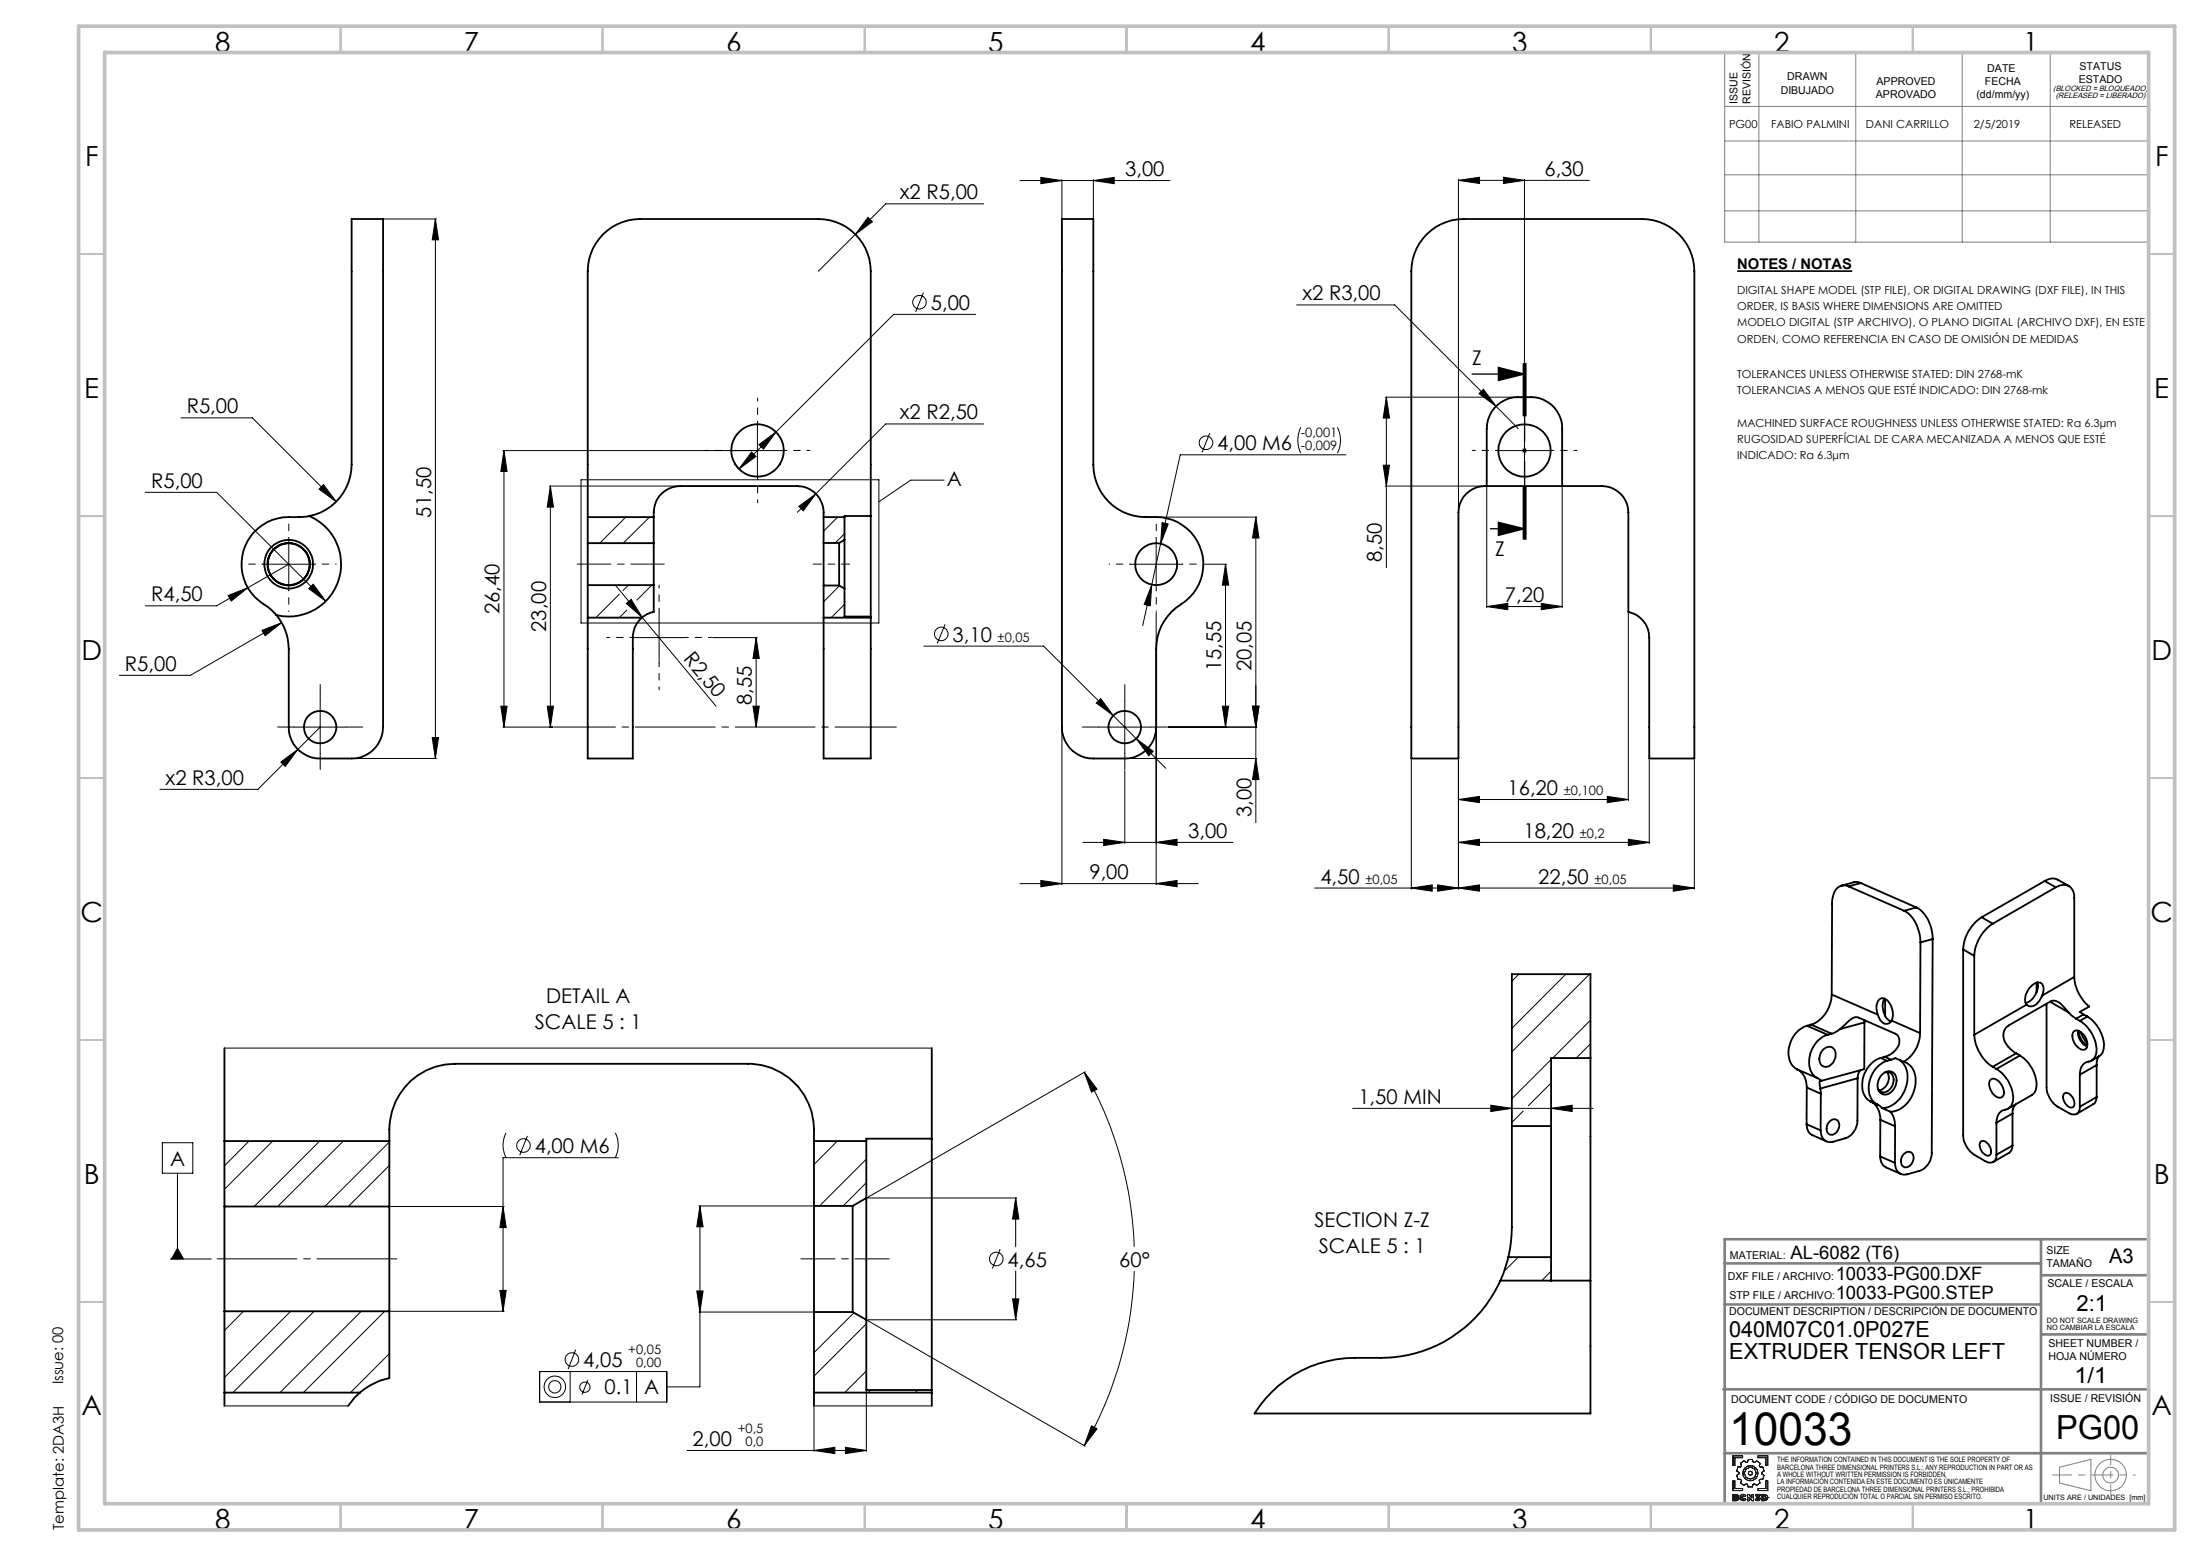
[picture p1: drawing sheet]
<svg xmlns="http://www.w3.org/2000/svg" width="420mm" height="297mm" viewBox="0 0 420 297" stroke-linecap="round" stroke-linejoin="round" font-family="sans-serif">
<path d="M331.5 51.8h21.9" fill="none" stroke="#000" stroke-width=".32"/>
<g fill="none" stroke="#000" stroke-width=".19">
<path d="M187.7 38.9h-18.7l-5.8 5.8M194.6 34.5h28.7M198.6 33.9l4 .6-4 .6zM202.6 34.3v7.3M208.6 34.5l4-.6v1.2zM208.6 34.3v7.3M278.3 34.4l4-.6v1.2zM278.3 34.2v63.4M278.3 34.4h25M286.9 33.8l4 .6-4 .6zM290.9 34.2v35M73.3 41.8h10"/>
<path d="M83.1 41.8l.6 4h-1.2zM83.1 41.8v103M163.2 44.7l-7.1 7.1M165.6 41.5l.9 .8-3.3 2.4zM176.2 55.8l-1.5 3.7M247.4 58.2h18.7l19.4 19.3M34.5 79.8h13.7l16 16M186.2 60h-15.7l-29.5 29.5M264.3 75.8h25.2M264.5 75.8v32.6M264.5 75.8l.6 4h-1.2zM282.2 75.1l.9-.8 2.4 3.2z"/>
<path d="M285.5 77.5l4.2 4.3M27.7 94h13.6l20.9 20.8M61.7 92.5l2.5 3.3-3.3-2.4zM96 86h53.5M96.2 86v52.8M96.2 86l.6 4h-1.2zM104.8 92.8h24.7M105 92.8v46M105 92.8l.6 4h-1.2zM110.9 91.6h56.8v27.3h-56.8zM119.4 98.7l-5 5M123.9 98.7l-5 5"/>
<path d="M140.4 88.9l.7 .8M143.4 86.3l.9 .8-3.3 2.4zM144.5 81v10M144.8 84.9l3.3-2.5-2.4 3.3zM152.4 96.7l3.3-2.4-2.4 3.2zM159.8 98.7l-2.6 2.7M180.1 91.6h-6.3l-6.1 4.2M187.7 80.9h-18.7l-16.8 16.9M218.8 98.7h21M221.8 99.8l1.1 .2-1.4 3.8zM230.9 82.7l-1.5 3.7M239.6 98.7l.6 4h-1.2z"/>
<path d="M239.6 98.7v58.3M248.2 81.6l-.1 .3a5.7 5.7 0 0 0 .1 4.6M255.2 81.6a5.4 5.4 0 0 1 0 4.9M256.9 86.8h-31.7l-3.7 17M263.9 88.8h1.2l-.6 4zM264.3 92.8h18.8M283.7 93v23M285.9 86h10M290.5 85.7l.8 .7M290.9 81v10M291.3 85.7l-.8 .7M298.1 93v23"/>
<path d="M43.5 113.7l3.8-1.5-3.2 2.5zM47.3 112.2l-6 3.4h-13.6M50.1 107.7h10M53.8 118.8l-17.5 10.1h-13.5M55.1 102.7v10M55.1 107.7l-7.8 4.5M58.9 112.4l.9-.9 2.4 3.3zM117.4 111.7l5.2 6.2M118.2 113.4l-4.5 4.5M119.5 115.2l.9-.8 2.2 3.5zM119.6 116.4l-1.4 1.5M119.9 111.7l-1 1"/>
<path d="M122.6 117.9l14 16.9M124.4 111.7l-2.9 2.8M125.8 116.7v10M160.2 111.8l-3 3.1M161.1 115.4l-2.5 2.5M161.1 101.9l-1.7 1.7M180.3 119.2l-1.4 3.6M215.6 107.7h10M219.8 111.6l-.3 4-1.2-.2zM219.8 111.6l-1.7 7.8M220.6 102.7v10M220.6 116.9v52"/>
<path d="M221.5 103.8l-1.7 7.8M229.8 107.7h4.3M233.9 107.7v31.1M233.9 107.7l.6 4h-1.2zM283.7 115.8l4-.6v1.2zM283.7 115.8h14.4M294.1 115.2l4 .6-4 .6zM310.7 117v35.8M50 120.3l3.8-1.5-3.2 2.6zM56.1 138.8h10M61.1 133.8v10M61.1 138.8l-11.9 11.9h-18.7"/>
<path d="M95.6 134.8h1.2l-.6 4zM96 138.8h9.5M104.4 134.8h1.2l-.6 4zM120.8 121.7h9.9M136 121.7h8.5M143.7 134.8h1.2l-.6 4zM144.3 121.7v17.1M144.3 121.7l.6 4h-1.2zM176.3 123.3h22.8l13.3 13.3M202.6 139v29.9M209.6 138.8h10M210 133.3l2.4 3.3-3.2-2.4z"/>
<path d="M212.4 136.6l4.4 4.4M214.6 133.8v10M222.9 138.8h16.9M233.3 134.8h1.2l-.6 4zM239 134.8h1.2l-.6 4zM53.6 145.4l3.2-2.4-2.4 3.3zM67.3 144.8h16M82.5 140.8h1.2l-.6 4zM214.6 147.1v13.9M214.8 144.8h25M216.8 141l3.3 2.4-.9 .8zM216.8 141l5.7 5.6"/>
<path d="M239.6 144.8l.6 4h-1.2zM269.3 145v24.7M278.3 152.6l4-.6v1.2zM278.3 145v24.7M278.3 152.6h32.4M306.7 152l4 .6-4 .6zM314.7 145v16M323.3 145v24.7M194.6 168.7h34M198.6 168.1l4 .6-4 .6zM206.6 160.8h28.7M210.6 160.2l4 .6-4 .6z"/>
<path d="M220.6 160.8l4-.6v1.2zM220.6 168.7l4-.6v1.2zM250.9 169.5h72.4M269.3 169.5l4-.6v1.2zM274.3 168.9l4 .6-4 .6zM278.3 160.8l4-.6v1.2zM278.3 169.5l4-.6v1.2zM278.3 160.8h36.4M310.7 160.2l4 .6-4 .6zM319.3 168.9l4 .6-4 .6zM289.8 185.9l-1.3 1.4M298.8 185.9l-10.3 10.4"/>
<path d="M303.3 185.9l-14.8 14.9M303.5 194.7l-7.2 7.3M303.5 199.2l-2.7 2.8M31 218.1h5.8v5.8h-5.8zM42.8 200.1h135M47.5 217.8l-4.7 4.7M52 217.8l-9.2 9.2M61 217.8l-12.5 12.5M65.5 217.8l-12.5 12.5M74.3 218l-12.3 12.3M96.6 216.2a5.2 5.2 0 0 0 0 4.8M100.6 216.8l-1.4 3.7"/>
<path d="M117.4 216.2a5.2 5.2 0 0 1 0 4.8M159.8 217.8l-4.5 4.5M206.9 204.6l2.4 3.3-1 .6zM206.9 204.6a71 71 0 0 1 9.5 33.4M207.1 204.6l-41.6 24M258.1 211.6h45.9M284.5 211l4 .6-4 .6zM290.7 212.1l-2.2 2.1M296 202.2l-7.5 7.5M296 206.7l-4.4 4.4M296 211.6l4-.6v1.2zM33.9 223.9v16.4"/>
<path d="M33.9 238.3l1.1 2h-2.3zM74.3 222.5l-7.8 7.8M74.5 230.3h21.7M96 230.3l.6 4h-1.2zM118 221h-22v29.3M133.4 230.2h21.7M133.6 230.2l.6 4h-1.2zM133.6 230.2v34.5h-6.4M165.3 221.3l-8.9 8.9M165.3 225.7l-4.4 4.5M165.5 228.7h28.5M190.9 238.4l-1.5 3.7"/>
<path d="M193.8 228.7l.6 4h-1.2zM193.8 228.7v9.3M289.7 240l-2.7 2.6M32.5 240.3h7.8M46.5 250.3l-3.7 3.7M55.5 250.3l-12.7 12.6M59.9 250.3l-15.4 15.5M68.9 250.3l-15.5 15.5M73.4 250.3l-15.5 15.5M74.3 258.4l-7.4 7.4M74.5 250.3h21.7M95.4 246.3h1.2l-.6 4z"/>
<path d="M109.9 257.6l-1.5 3.7M133 246.4h1.2l-.6 4zM133.4 250.4h21.7M162.9 250.6l-7.6 7.6M165.3 252.7l-10 10M165.5 252l41.6 24M165.5 251.9h28.5M193.2 247.9h1.2l-.6 4zM193.8 242.6v9.3M216.4 242.6a71.1 71.1 0 0 1-9.5 33.3M296 242.6l-1.8 1.8M42.8 268.4h23.6"/>
<path d="M74.3 262.9l-.2 .2M103 261.8h24.2v5.8h-24.2zM108.8 261.8v5.8M112.2 263.4l-1.1 2.8M121.5 261.8v5.8M131.1 276.9h34.2M155.3 268.4h22.5M155.3 276.9l4-.6v1.2zM155.3 268.6v8.4M161.3 276.3l4 .6-4 .6zM165.3 261.7l-4.1 4.1M165.3 265.5v11.5"/>
<path d="M166.2 265.3l-.5 .5M175.2 265.3l-.5 .5M208.3 272.2l1 .5-2.4 3.2z"/>
<circle cx="175.5" cy="57.7" r="1.29"/>
<circle cx="230.1" cy="84.5" r="1.29"/>
<circle cx="179.6" cy="121" r="1.29"/>
<circle cx="99.9" cy="218.7" r="1.29"/>
<circle cx="109.1" cy="259.5" r="1.29"/>
<circle cx="190.1" cy="240.3" r="1.3"/>
<circle cx="105.9" cy="264.7" r="2.05"/>
<circle cx="105.9" cy="264.7" r="1.17"/>
<circle cx="111.6" cy="264.8" r=".99"/>
</g>
<path d="M280.9 71.4h10M285.9 70.1l5 1.3-5 1.2zM290.7 69.4v10M290.9 69.4v10M291.2 69.4v10M285.9 99.7l5 1.2-5 1.3zM290.7 92.9v10M290.9 92.9v10M291.2 92.9v10zM284.4 100.9h6.5" fill="none" stroke="#000" stroke-width=".25"/>
<g fill="none" stroke="#191924" stroke-width=".19">
<path d="M330.7 277.9h1.8v.3h-1.5v1.5h-.3zM332.1 279.3l.7-.5 .4 .3 .3-.1 .1-.4h.8l.1 .4 .3 .1 .4-.3 .7 .5-.2 .5 .2 .2h.5l.2 .8-.4 .3v.2l.4 .3-.2 .8h-.5l-.2 .2 .1 .5-.6 .4-.4-.3-.3 .1-.1 .5h-.8l-.2-.5-.2-.1-.4 .3-.7-.4 .2-.5-.2-.2h-.5l-.2-.8 .4-.3v-.2l-.4-.3 .2-.8h.5l.2-.2zM335.5 277.9h1.8v1.8h-.3v-1.5h-1.5zM330.7 282.7h.3v1.4h1.5v.4h-1.8zM331 285.5l.4 .1-.4 .1zM331 286l.4 .1-.4 .1zM331.3 285.3l.3 .1 .1 .1M331.3 285.3h.2l.2 .2M331.3 285.3h-.6v1.2l.9-.1 .2-.3M331.4 285.6h.1M331.4 286.1h.1M331.7 285.5l-.2 .3 .3 .3"/>
<path d="M331.7 285.5h.1M331.8 286.1h.1M332 285.9l.2 .3 .4 .3 .6-.3M332 285.9l.1 .3 .2 .2 .5 .1 .4-.3M332 285.9h.1M332.4 285.9l.1 .2 .2 .1 .2-.2M332.4 285.9l.1 .2 .4-.1M332.4 285.9h.1M332.9 285.7l-.2-.2-.3 .1v.3M332.9 285.7l-.4-.1-.1 .3M332.9 286l.3 .2M333.2 285.5l-.5-.3-.5 .2-.2 .5"/>
<path d="M333.2 285.5l-.4-.3-.5 .1-.3 .6M333.2 285.5l-.3 .2M333.5 285.3h.3l.5 .6v-.6h.3v1.2h-.3l-.5-.7v.7h-.3zM335.1 286l.3 .2 .2-.1-.2 .1zM335.1 286l-.2 .2M335.5 284.1h1.5v-1.4h.3v1.8h-1.8zM335.6 286.1l-.4-.2v-.2l.3-.2h-.5v-.2h.8v.2l-.2 .2 .3 .4M335.6 286.1h.1M335.9 286.1l-.2 .3-.3 .1-.5-.3M335.9 286.1l-.2 .3-.4 .1-.4-.3M335.9 286.1h.1M336.2 285.3h.5l.5 .2 .2 .4-.3 .4-.9 .2z"/>
<path d="M336.6 285.5l.3 .1v.5h-.3zM337 285.9h.1M337.4 285.9h.1"/>
<circle cx="334" cy="281.2" r="1.14"/>
<circle cx="334" cy="281.2" r=".39"/>
<circle cx="334" cy="281.2" r="1.45"/>
</g>
<g fill="none" stroke="#808080" stroke-width=".19">
<path d="M329.1 10h80.9v36.2h-80.9zM335.6 10v36.2M354.1 10v36.2M374.4 10v36.2M391.2 10v36.2M329.1 20.3h80.9M329.1 26.9h80.9M329.1 33.4h80.9M329.1 40.2h80.9M393 280.1l6-1.6v6l-6-1.4z"/>
<circle cx="402.7" cy="281.6" r="3"/>
<circle cx="402.8" cy="281.5" r="1.49"/>
</g>
<path d="M139.6 86h-5M144.6 81v-5M144.6 91v5M149.6 86h5M285.9 86h-5M290.9 81v-5M290.9 91v5M295.9 86h5M125.8 116.7v-5M120.8 121.7h-5M125.8 126.7v5M130.8 121.7h5" fill="none" stroke="#000" stroke-width=".19" stroke-dasharray="15.2 1.3 1.3 1.3" stroke-dashoffset="14.6"/>
<path d="M50.1 107.7h-4M55.1 102.7v-4.1M55.1 112.7v4M60.1 107.7h4.1M215.6 107.7h-4M220.6 102.7v-4M220.6 112.7v4M225.6 107.7h4" fill="none" stroke="#000" stroke-width=".19" stroke-dasharray="15.2 1.3 1.3 1.3" stroke-dashoffset="15.1"/>
<path d="M56.1 138.8h-3.1M61.1 133.8v-3.1M66.1 138.8h3.1M209.6 138.8h-3.1M214.6 133.8v-3.1M219.6 138.8h3.1M61.1 143.8v3.1M214.6 143.8v3.1" fill="none" stroke="#000" stroke-width=".19" stroke-dasharray="15.2 1.3 1.3 1.3"/>
<path d="M40.3 240.3h36.5" fill="none" stroke="#000" stroke-width=".19" stroke-dasharray="15.2 1.3 1.3 1.3" stroke-dashoffset="-1.1"/>
<path d="M152.8 240.3h16.9" fill="none" stroke="#000" stroke-width=".19" stroke-dasharray="15.2 1.3 1.3 1.3" stroke-dashoffset="8.7"/>
<path d="M105.7 138.8h65.3" fill="none" stroke="#000" stroke-width=".19" stroke-dasharray="15.2 1.3 1.3 1.3" stroke-dashoffset="3.5"/>
<path d="M126.8 107.7h-16.6" fill="none" stroke="#000" stroke-width=".19" stroke-dasharray="15.2 1.3 1.3 1.3" stroke-dashoffset="8.8"/>
<path d="M162.1 107.7h-6.9" fill="none" stroke="#000" stroke-width=".19" stroke-dasharray="15.2 1.3 1.3 1.3" stroke-dashoffset="13.7"/>
<path d="M290.9 69.4v33.5" fill="none" stroke="#000" stroke-width=".25" stroke-dasharray="6.3 1.3 1.3 1.3" stroke-dashoffset="1.6"/>
<path d="M391.7 281.5h11.1" fill="none" stroke="#808080" stroke-width=".19" stroke-dasharray="15.2 1.3 1.3 1.3" stroke-dashoffset="11.6"/>
<path d="M402.8 281.5h4.7" fill="none" stroke="#808080" stroke-width=".19" stroke-dasharray="15.2 1.3 1.3 1.3" stroke-dashoffset="14.8"/>
<path d="M402.8 277.8v7.4" fill="none" stroke="#808080" stroke-width=".19" stroke-dasharray="15.2 1.3 1.3 1.3" stroke-dashoffset="13.4"/>
<path d="M329.1 236.5h80.9v50.5h-80.9zM389.5 236.5v50.5M329.1 249h60.4M329.1 241.2h60.4M389.5 243.4h20.5M389.5 254.7h20.5M328.9 265.2h81.1M329.1 277.4h80.9" fill="none" stroke="#808080" stroke-width=".5"/>
<g fill="none" stroke="#c0c0c0" stroke-width=".35">
<path d="M65 5v5M115 5v5M165 5v5M215 5v5M265 5v5M315 5v5M365 5v5M15 48.5h5M410 48.5h5M15 98.5h5M410 98.5h5M15 148.5h5"/>
<path d="M410 148.5h5M15 198.5h5M410 198.5h5M15 248.5h5M410 248.5h5M65 287v5M115 287v5M165 287v5M215 287v5M265 287v5M315 287v5M365 287v5"/>
</g>
<path d="M15 5h400v287h-400zM20 10h390v277h-390z" fill="none" stroke="#c0c0c0" stroke-width=".7"/>
<g fill="#000">
<path d="M119.5 115.2l.9-.8 2.2 3.5zM33.9 238.3l1.1 2h-2.3z"/>
<path d="M286.9 33.8l4 .6-4 .6zM278.3 34.4l4-.6v1.2z"/>
<path d="M165.6 41.5l-2.4 3.2 3.3-2.4zM152.4 96.7l.9 .8 2.4-3.2zM143.4 86.3l-2.4 3.2 3.3-2.4zM144.8 84.9l.9 .8 2.4-3.3zM219.8 111.6l-1.5 3.8 1.2 .2zM221.8 99.8l-.3 4 1.4-3.8zM210.6 160.2l4 .6-4 .6zM220.6 160.8l4-.6v1.2zM216.8 141l2.4 3.2 .9-.8zM210 133.3l-.8 .9 3.2 2.4zM198.6 33.9l4 .6-4 .6zM208.6 34.5l4-.6v1.2zM198.6 168.1l4 .6-4 .6zM220.6 168.7l4-.6v1.2zM282.2 75.1l3.3 2.4-2.4-3.2zM283.7 115.8l4-.6v1.2zM294.1 115.2l4 .6-4 .6zM96 230.3l.6 4h-1.2zM95.4 246.3h1.2l-.6 4zM133 246.4h1.2l-.6 4zM133.6 230.2l.6 4h-1.2zM208.3 272.2l1 .5-2.4 3.2zM206.9 204.6l2.4 3.3-1 .6zM193.2 247.9h1.2l-.6 4zM193.8 228.7l.6 4h-1.2zM155.3 276.9l4-.6v1.2zM161.3 276.3l4 .6-4 .6zM58.9 112.4l3.3 2.4-2.4-3.3zM43.5 113.7l.6 1 3.2-2.5zM61.7 92.5l-.8 .9 3.3 2.4zM50 120.3l.6 1.1 3.2-2.6zM53.6 145.4l.8 .9 2.4-3.3z"/>
<path d="M285.9 70.1l5 1.3-5 1.2zM285.9 99.7l5 1.2-5 1.3z"/>
<path d="M263.9 88.8h1.2l-.6 4zM264.5 75.8l.6 4h-1.2z"/>
<path d="M104.4 134.8h1.2l-.6 4zM105 92.8l.6 4h-1.2zM95.6 134.8h1.2l-.6 4zM96.2 86l.6 4h-1.2zM233.3 134.8h1.2l-.6 4zM233.9 107.7l.6 4h-1.2zM239 134.8h1.2l-.6 4zM239.6 98.7l.6 4h-1.2z"/>
<path d="M144.3 121.7l.6 4h-1.2zM143.7 134.8h1.2l-.6 4zM239 134.8h1.2l-.6 4zM239.6 144.8l.6 4h-1.2zM83.1 41.8l.6 4h-1.2zM82.5 140.8h1.2l-.6 4z"/>
<path d="M274.3 168.9l4 .6-4 .6zM269.3 169.5l4-.6v1.2z"/>
<path d="M278.3 160.8l4-.6v1.2zM310.7 160.2l4 .6-4 .6zM278.3 152.6l4-.6v1.2zM306.7 152l4 .6-4 .6zM284.5 211l4 .6-4 .6zM296 211.6l4-.6v1.2z"/>
<path d="M278.3 169.5l4-.6v1.2zM319.3 168.9l4 .6-4 .6z"/>
</g>
<g fill="none" stroke="#000" stroke-width=".35">
<path d="M202.6 41.8h6v46.9a10 10 0 0 0 10 10 10.2 10.2 0 0 1 7.8 2.2 9 9 0 0 1-1 14.5 10 10 0 0 0-4.8 8.5v14.9a6 6 0 0 1-6 6h-6a5.9 5.9 0 0 1-6-6zM272.2 44.7a10.1 10.1 0 0 1 7.1-2.9h34a10 10 0 0 1 10 10v93h-8.6v-23.1a5 5 0 0 0-4-4.9v-19a5.1 5.1 0 0 0-5-5h-22.4a5.1 5.1 0 0 0-5 5v47h-9v-93a10.1 10.1 0 0 1 2.9-7.1zM59 98.5a10 10 0 0 0 8.1-9.8v-46.9h6v97a6 6 0 0 1-6 6h-6a5.9 5.9 0 0 1-6-6v-14.9a10.5 10.5 0 0 0-2.4-6.5M59 98.5a10 10 0 0 1 5.6 12.3 10 10 0 0 1-11.9 6.6M59 98.5l-1.9 .2a10.2 10.2 0 0 0-7.9 2.2 9 9 0 0 0 1.8 14.9l1.7 1.6M112.1 98.7v5M112.1 98.7h12.6M124.7 98.7a5.9 5.9 0 0 1 2.2-5 5 5 0 0 1 2.9-.9h22.4a5.2 5.2 0 0 1 5 5.9M124.7 98.7v5M157.2 98.7v4.9M157.2 98.7h3.9M161.1 98.7v4.3"/>
<path d="M166.2 98.5v19.2M166.2 98.5h-5.1v.2M166.2 98.5v-46.7a10 10 0 0 0-10.1-10h-33.9a10 10 0 0 0-10.1 10v46.9M283.7 92.8v-11a6 6 0 0 1 6-6h2.4a5.9 5.9 0 0 1 6 6v11M112.1 117.9v26.9h8.7v-22a5.8 5.8 0 0 1 1.7-4.9M112.1 103.7v8M112.1 117.9h10.4M112.1 111.7v6.2M112.1 103.7h12.6M112.1 111.7h12.6M124.7 103.7v8M124.7 111.7v5.1a4.6 4.6 0 0 0-2.2 1.1"/>
<path d="M157.2 117.9v26.9h9v-26.9M157.2 103.6v8.2M157.2 117.9h9M157.2 111.8v6.1M157.2 103.6h2.9M157.2 111.8h2.9M160.1 103.6v8.2M160.1 111.8l1 .6M161.1 103v9.4M161.1 112.4v5.3h5.1M161.1 103l-1 .6M166.2 117.7v.2"/>
<path d="M352.7 169.2a2.12 2.12 0 0 0-2.9 1.8l-.2 1-.1 17.8M352.7 169.2l10.7 4.6M355.1 168.6l-1.1-.3-2.6 .7M355.1 168.6l-2.4 .6M355.1 168.6l10.6 4.6M363.4 173.8a6.9 6.9 0 0 1 3.1 6.1M365.7 173.2a6.7 6.7 0 0 1 3.1 6M365.7 173.2l-2.3 .6M366.5 179.9l-.1 17.3M368.8 179.2l-.2 40.9a3.6 3.6 0 0 1-2.3 3.4l-2.4 .7a1.92 1.92 0 0 1-2.3-2.2M368.8 179.2l-2.3 .7M378.1 175.1a7.8 7.8 0 0 0-3.5 6.1"/>
<path d="M378.1 175.1l2.2 1.2M380.3 176.3a8 8 0 0 0-3.6 6.2M390.2 168.2l1.1-.5 1.1 .1 2.4 1.3M390.2 168.2l2.1 1.2M390.2 168.2l-12.1 6.9M392.3 169.4a2.13 2.13 0 0 1 2.3-.4 2.13 2.13 0 0 1 1.2 2v15.5M392.3 169.4l-12 6.9M344.8 195.8a5.3 5.3 0 0 0-2.8 7.6l.9 .7M344.8 195.8l4 1.7M345.6 195.6l3.9 1.7M345.6 195.6l-.8 .2M348.8 197.5a5.4 5.4 0 0 0-3.1 7.2l.5 .7 .7 .4"/>
<path d="M349.5 189.8a6.2 6.2 0 0 1-3.9 5.8M349.5 189.8l8.8 3.9M349.5 197.3l-.7 .2M351.2 196.4l.2-.2a6.5 6.5 0 0 1 2.8-2.1l7.5 3.2a1.92 1.92 0 0 1 0 3.1 4.1 4.1 0 0 1-2 1.3M351.2 196.4l-1.7 .9M355.8 195.2l-.1 8.9-8.1 2.2M355.8 195.2l-4.6 1.2M355.8 194.7v.5M358.3 193.7a2.51 2.51 0 0 1 .5-3.1 1.73 1.73 0 0 1 2.1 1.4 3.5 3.5 0 0 1 .1 2.8M358.3 193.7a2.02 2.02 0 0 0 1.8 1.7 1.08 1.08 0 0 0 .9-.6M359.6 190.6a3.5 3.5 0 0 0 1.2 4.4M359.7 190.7v3.2"/>
<path d="M361 194.8l5.4 2.4M366.4 197.2a6.5 6.5 0 0 1-3.2 5.5M374.6 181.2v35.5a4.8 4.8 0 0 0 2.1 3.7l2.1 1.2a1.3 1.3 0 0 0 1.5 .2 1.3 1.3 0 0 0 .7-1.4M374.6 181.2l2.1 1.3M376.7 197.5a8 8 0 0 0 3.6 6.1M376.7 182.5v15M386.7 191.8l-10 5.7M388.6 187.6v1.8M388.8 187.5a3.5 3.5 0 0 1-2.3 3.9M389.7 190a1.9 1.9 0 0 0-.3-2.4 2.63 2.63 0 0 0-2.7 2l-.3 1.4 .3 .8M389.7 190a2.78 2.78 0 0 1-2.3 2.1l-.7-.3M390.5 191.6v15.9a4.9 4.9 0 0 0 2.1 3.7l2.2 1.2a1.28 1.28 0 0 0 1.5 .2 1.28 1.28 0 0 0 .6-1.4"/>
<path d="M391.2 191.2a1.79 1.79 0 0 1 2.4 .7l1.1 1.3M391.2 191.2l-7.9 4.6a2.59 2.59 0 0 0 0 4l1.4 1.2M391.2 191.2l3.5 2M394.7 193.2l1.5 1.2M395.6 197a1.13 1.13 0 0 1 1.8 .3 2.35 2.35 0 0 1 .6 2.9 1.45 1.45 0 0 1-1.8-.6 2.5 2.5 0 0 1-.6-2.6zM395.8 186.5a7.9 7.9 0 0 0 2.9 5.6l-1.8 1 .7 .5M395.8 186.5l-6.1 3.5M396.2 194.4l.7 .5M396.6 196.7a2.9 2.9 0 0 0 1.7 3M396.7 196.8a3.5 3.5 0 0 0 1.6 2.8M396.9 194.9a6.6 6.6 0 0 1 3.1 6.1 1.88 1.88 0 0 1-1.7 1.7 2.28 2.28 0 0 0-1.4 2.4M397 197l.4 .8 .9 1.4"/>
<path d="M397.6 193.6l-1.4 .8M397.6 193.6l.7 .4M398.3 194a6.8 6.8 0 0 1 3.1 6.2l-.2 .7-.4 .5-1.7 1M398.3 194l-1.4 .9M42.8 200.1v17.7M42.8 217.8v12.5M42.8 217.8h31.5M74.3 217.8v-.6a12.8 12.8 0 0 1 12.5-14.1h56a12.9 12.9 0 0 1 12.5 14.4v.3M74.3 217.8v12.5M155.3 217.8v12.4M155.3 217.8h10M165.3 217.8v10.9"/>
<path d="M177.8 217.3v48M177.8 217.3h-12.5v.5M177.8 200.1v17.2M288.5 214.9v13a52.2 52.2 0 0 1-.7 12.1M288.5 214.9h7.5M296 214.9v25.1M303.5 202v42.4M303.5 202v-16.1h-15v29M303.5 202h-7.5v12.9M342.9 204.1a3.6 3.6 0 0 1 1.9 3.5M342.9 204.1l4 1.7M344.7 214.6a2.06 2.06 0 0 0 1.2 2.1l2.6 1.2"/>
<path d="M344.7 214.6l2.7 1.2M344.8 207.6l2.7 1.2M344.8 207.6l-.1 7M346.9 205.8l.7 .5M347.3 207.8l.2 1M347.5 208.8l-.1 7M347.6 206.3h-.3l-.1 .2 .1 1.3M347.9 200.3a1.36 1.36 0 0 1 1.8-.3 1.36 1.36 0 0 1 .6 1.6 2.16 2.16 0 0 1-2.1 2 1.67 1.67 0 0 1-.8-2.4zM349.1 214.1a1.07 1.07 0 0 1 1.5-.3 1.07 1.07 0 0 1 .3 1.4 1.37 1.37 0 0 1-2 1.2 1.67 1.67 0 0 1 .2-2.3zM354.5 205.8l-.1 8.1a3.6 3.6 0 0 1-2.3 3.4l-2.4 .6a1.92 1.92 0 0 1-2.3-2.1M354.5 205.8l-7.2 2M355.1 204.3l-.4 .4-.2 1.1"/>
<path d="M357 210.3a3.6 3.6 0 0 1 1.8 3.4M357 210.3l1.2 .5M358.2 210.8l1 .7M358.8 213.7l2.8 1.3M358.8 213.7v7M358.9 201.9a5.3 5.3 0 0 0-2.8 7.6l.9 .8M358.9 201.9l1.2 .6M359.2 211.5l1.5 .7M359.2 205.1a1.55 1.55 0 0 1 2-.4 1.55 1.55 0 0 1 .7 1.8 2.35 2.35 0 0 1-2.7 2.3 2.35 2.35 0 0 1 0-3.7zM359.7 201.7l1.2 .6M359.7 201.7l-.8 .2M359.7 204.7a1.27 1.27 0 0 1 1.7 1.4 2.23 2.23 0 0 1-2.2 2.4l-.5-.2-.3-.5"/>
<path d="M360.1 204.6a2.35 2.35 0 0 1-1.5 3.5M360.1 202.5a5.4 5.4 0 0 0-3 7.2l.5 .7 .6 .4M360.7 212.2a4.4 4.4 0 0 1 .9 2.8M360.9 202.3l.8-.3 1.5 .7M360.9 202.3l-.8 .2M361.6 215v7M362.5 202.3a4.6 4.6 0 0 1 1 5.7 5.1 5.1 0 0 1-4.3 3.5M363.2 202.7a3.7 3.7 0 0 1 2.3 4.3 5.8 5.8 0 0 1-4.4 5.2h-.4M378 217.9a1.55 1.55 0 0 1 1.9 1.4v.3a.75 .75 0 0 1-.3 1 .75 .75 0 0 1-1-.4 1.8 1.8 0 0 1-.6-2.3zM379.8 206.2a1.21 1.21 0 0 1 1.9 .5 2.1 2.1 0 0 1 .4 2.7 1.35 1.35 0 0 1-1.8-.7 2.55 2.55 0 0 1-.5-2.5zM380.3 203.6l.7 .4M381 204a6.6 6.6 0 0 1 3.1 6.2 1.88 1.88 0 0 1-1.8 1.7 2.4 2.4 0 0 0-1.3 2.4"/>
<path d="M381 214.3v6.1M384 218.6l-.2 1-.3 .4-3.1 1.8M384 212.5l-3 1.8M384 218.6l-3 1.8M384 212.5v6.1M384.6 210.8l-.5 .8-.1 .9M384.7 201l-4.4 2.6M384.7 201l.7 .5M385.4 201.5a6.6 6.6 0 0 1 3.1 6.5l-.3 .6-.5 .5-4.5 2.5M385.4 201.5l-4.4 2.5M393.9 208.8a1.1 1.1 0 0 1 1.5 .6 1.39 1.39 0 0 1 0 2 1.89 1.89 0 0 1-1.5-2.6zM396.9 205.1v6.1"/>
<path d="M400.1 209.4l-.1 .6-.4 .7-3.3 1.9M400.1 203.3l-3.2 1.8M400.1 209.4l-3.2 1.8M400.1 203.3v6.1M400.4 201.7l-.3 .9v.7M42.8 230.3v20M42.8 230.3h31.5M74.3 230.3v20M155.3 230.2v20.2M155.3 230.2h7.4M162.7 230.2v20.2M165.3 228.7v23.2"/>
<path d="M165.3 228.7l-2.6 1.5M287.8 240l-.8 2.8-.7 1.6M287.8 240h8.2M296 240v4.4M358.8 220.7a2.26 2.26 0 0 0 1.1 2.1l2.8 1.3M358.8 220.7l2.8 1.3M363.3 220.3a1.07 1.07 0 0 1 1.4-.3 1.07 1.07 0 0 1 .4 1.4 1.37 1.37 0 0 1-2 1.2 1.67 1.67 0 0 1 .2-2.3zM42.8 250.3h31.5M42.8 250.3v15.5M74.3 250.3v12.8a12.8 12.8 0 0 0-5.6 2.7M155.3 250.4h7.4M155.3 250.4v15.4"/>
<path d="M162.7 250.4l2.6 1.5M165.3 251.9v13.4h12.5M286.3 244.4a25 25 0 0 1-22.8 14.8 32.3 32.3 0 0 0-11.9 1.1 22.8 22.8 0 0 0-12.2 9.5h64.1v-25.4M286.3 244.4h17.2M42.8 265.8v2.6M42.8 265.8h25.9M68.7 265.8l-1 1-1.3 1.6M155.3 265.8v2.6M155.3 265.8h22.5M177.8 265.8v2.6M177.8 265.3v.5"/>
<circle cx="144.5" cy="86" r="5"/>
<circle cx="290.9" cy="86" r="5"/>
<circle cx="55.1" cy="107.7" r="4"/>
<circle cx="55.1" cy="107.7" r="4.6"/>
<circle cx="220.6" cy="107.7" r="4"/>
<circle cx="61.1" cy="138.8" r="3.1"/>
<circle cx="214.6" cy="138.8" r="3.1"/>
</g>
<text font-size="8.7" x="330" y="275.9">10033</text>
<text font-size="6.3" x="392.3" y="274.6">PG00</text>
<g font-size="5.3">
<text x="41" y="9.9">8</text>
<text x="88.5" y="9.9">7</text>
<text x="138.5" y="9.9">6</text>
<text x="188.5" y="9.9">5</text>
<text x="238.5" y="9.9">4</text>
<text x="288.5" y="9.9">3</text>
<text x="338.5" y="9.9">2</text>
<text x="386" y="9.9">1</text>
<text x="16.2" y="31.7">F</text>
<text x="411.2" y="31.7">F</text>
<text x="16.1" y="75.9">E</text>
<text x="411.1" y="75.9">E</text>
<text x="15.5" y="125.9">D</text>
<text x="410.5" y="125.9">D</text>
<text x="15.4" y="175.9">C</text>
<text x="410.4" y="175.9">C</text>
<text x="16" y="225.9">B</text>
<text x="411" y="225.9">B</text>
<text x="15.5" y="270.2">A</text>
<text x="410.5" y="270.2">A</text>
<text x="41" y="291.9">8</text>
<text x="88.5" y="291.9">7</text>
<text x="138.5" y="291.9">6</text>
<text x="188.5" y="291.9">5</text>
<text x="238.5" y="291.9">4</text>
<text x="288.5" y="291.9">3</text>
<text x="338.5" y="291.9">2</text>
<text x="386" y="291.9">1</text>
</g>
<g font-size="4.2">
<text x="396.2" y="250.3">2:1</text>
<text x="330" y="255.2">040M07C01.0P027E</text>
<text x="330" y="259.5">EXTRUDER TENSOR LEFT</text>
<text x="395.8" y="264">1/1</text>
</g>
<g font-size="3.9">
<text x="214.7" y="33.6">3,00</text>
<text x="294.7" y="33.6">6,30</text>
<text x="171.7" y="38.1">x2 R5,00</text>
<text x="177.6" y="59.1">5,00</text>
<text x="248.5" y="57.3">x2 R3,00</text>
<text x="280.9" y="69.6">Z</text>
<text x="35.6" y="78.9">R5,00</text>
<text x="171.7" y="80.1">x2 R2,50</text>
<text x="232.3" y="86">4,00 M6</text>
<text x="28.8" y="93.1">R5,00</text>
<text x="180.7" y="92.7">A</text>
<text x="82.3" y="98.8" transform="rotate(-90 82.3 98.8)">51,50</text>
<text x="263.7" y="107.3" transform="rotate(-90 263.7 107.3)">8,50</text>
<text x="285.3" y="106.2">Z</text>
<text x="28.8" y="114.8">R4,50</text>
<text x="95.3" y="117.2" transform="rotate(-90 95.3 117.2)">26,40</text>
<text x="287.2" y="114.9">7,20</text>
<text x="104.2" y="120.6" transform="rotate(-90 104.2 120.6)">23,00</text>
<text x="130.3" y="125.8" transform="rotate(50 130.3 125.8)">R2,50</text>
<text x="181.8" y="122.5">3,10</text>
<text x="23.8" y="128">R5,00</text>
<text x="233" y="128.1" transform="rotate(-90 233 128.1)">15,55</text>
<text x="238.8" y="128.1" transform="rotate(-90 238.8 128.1)">20,05</text>
<text x="143.5" y="134.6" transform="rotate(-90 143.5 134.6)">8,55</text>
<text x="31.6" y="149.8">x2 R3,00</text>
<text x="238.8" y="155.9" transform="rotate(-90 238.8 155.9)">3,00</text>
<text x="287.7" y="151.8">16,20</text>
<text x="226.7" y="159.9">3,00</text>
<text x="290.7" y="159.9">18,20</text>
<text x="207.9" y="167.8">9,00</text>
<text x="252" y="168.7">4,50</text>
<text x="293.5" y="168.7">22,50</text>
<text x="104.2" y="191.5">DETAIL A</text>
<text x="102" y="196.4">SCALE 5 : 1</text>
<text x="259.2" y="210.7">1,50 MIN</text>
<text x="102" y="220.1">4,00 M6</text>
<text x="32.5" y="222.5">A</text>
<text x="250.8" y="234.3">SECTION Z-Z</text>
<text x="251.6" y="239.2">SCALE 5 : 1</text>
<text x="192.3" y="241.8">4,65</text>
<text x="213.6" y="241.8">60°</text>
<text x="402.5" y="241.1">A3</text>
<text x="111.3" y="260.9">4,05</text>
<text x="115.4" y="266.2">0.1</text>
<text x="122.9" y="266.2">A</text>
<text x="132.2" y="276">2,00</text>
</g>
<g font-size="3.5">
<text x="341.7" y="240.4">AL-6082 (T6)</text>
<text x="350.3" y="244.3">10033-PG00.DXF</text>
<text x="350.3" y="247.9">10033-PG00.STEP</text>
</g>
<g font-size="2.8">
<text x="331.5" y="51.4">NOTES / NOTAS</text>
<text x="12.1" y="264.2" transform="rotate(-90 12.1 264.2)">Issue: 00</text>
<text x="12.2" y="292" transform="rotate(-90 12.2 292)">Template: 2DA3H</text>
</g>
<g font-size="2.5">
<text x="248.2" y="83.5">-0,001</text>
<text x="248.2" y="86">-0,009</text>
<text x="190.4" y="122.4">±0,05</text>
<text x="298.4" y="151.8">±0,100</text>
<text x="301.5" y="159.9">±0,2</text>
<text x="260.6" y="168.7">±0,05</text>
<text x="304.3" y="168.7">±0,05</text>
<text x="119.9" y="258.5">+0,05</text>
<text x="121.4" y="260.9">0,00</text>
<text x="140.8" y="273.5">+0,5</text>
<text x="142.3" y="276">0,0</text>
</g>
<g font-size="2.1">
<text x="339.8" y="17.9">DIBUJADO</text>
<text x="341.1" y="15.4">DRAWN</text>
<text x="358.1" y="16.3">APPROVED</text>
<text x="378.8" y="16.3">FECHA</text>
<text x="379.2" y="13.8">DATE</text>
<text x="396.7" y="15.8">ESTADO</text>
<text x="396.8" y="13.3">STATUS</text>
<text x="331.5" y="19.8" transform="rotate(-90 331.5 19.8)">ISSUE</text>
<text x="334" y="19.8" transform="rotate(-90 334 19.8)">REVISIÓN</text>
<text x="357.9" y="18.8">APROVADO</text>
<text x="377.1" y="18.8">(dd/mm/yy)</text>
<text x="329.9" y="24.4">PG00</text>
<text x="338" y="24.4">FABIO PALMINI</text>
<text x="356.1" y="24.4">DANI CARRILLO</text>
<text x="376.6" y="24.4">2/5/2019</text>
<text x="394.9" y="24.4">RELEASED</text>
<text x="331.5" y="56.1">DIGITAL SHAPE MODEL (STP FILE), OR DIGITAL DRAWING (DXF FILE), IN THIS</text>
<text x="331.5" y="59.2">ORDER, IS BASIS WHERE DIMENSIONS ARE OMITTED</text>
<text x="331.5" y="62.3">MODELO DIGITAL (STP ARCHIVO), O PLANO DIGITAL (ARCHIVO DXF), EN ESTE</text>
<text x="331.5" y="65.4">ORDEN, COMO REFERENCIA EN CASO DE OMISIÓN DE MEDIDAS</text>
<text x="331.5" y="72.1">TOLERANCES UNLESS OTHERWISE STATED: DIN 2768-mK</text>
<text x="331.5" y="75.2">TOLERANCIAS A MENOS QUE ESTÉ INDICADO: DIN 2768-mk</text>
<text x="331.5" y="81.4">MACHINED SURFACE ROUGHNESS UNLESS OTHERWISE STATED: Ra 6.3µm</text>
<text x="331.5" y="84.6">RUGOSIDAD SUPERFÍCIAL DE CARA MECANIZADA A MENOS QUE ESTÉ</text>
<text x="331.5" y="87.7">INDICADO: Ra 6.3µm</text>
<text x="390.5" y="239.4">SIZE</text>
<text x="329.7" y="244.3">DXF FILE / ARCHIVO:</text>
<text x="330.1" y="240.4">MATERIAL:</text>
<text x="390.5" y="241.9">TAMAÑO</text>
<text x="390.7" y="245.6">SCALE / ESCALA</text>
<text x="330" y="251">DOCUMENT DESCRIPTION / DESCRIPCIÓN DE DOCUMENTO</text>
<text x="330" y="247.9">STP FILE / ARCHIVO:</text>
<text x="390.9" y="257.1">SHEET NUMBER /</text>
<text x="390.9" y="259.6">HOJA NÚMERO</text>
<text x="330.3" y="267.7">DOCUMENT CODE / CÓDIGO DE DOCUMENTO</text>
<text x="391.2" y="267.5">ISSUE / REVISIÓN</text>
</g>
<g font-size="1.5">
<text x="391.8" y="17.4">(BLOCKED = BLOQUEADO)</text>
<text x="392.3" y="18.8">(RELEASED = LIBERADO)</text>
</g>
<g font-size="1.4">
<text x="390.6" y="252.5">DO NOT SCALE DRAWING</text>
<text x="390.6" y="253.9">NO CAMBIAR LA ESCALA</text>
<text x="339.1" y="279.1">THE INFORMATION CONTAINED IN THIS DOCUMENT IS THE SOLE PROPERTY OF</text>
<text x="339.1" y="280.5">BARCELONA THREE DIMENSIONAL PRINTERS S.L.; ANY REPRODUCTION IN PART OR AS</text>
<text x="339.1" y="281.9">A WHOLE WITHOUT WRITTEN PERMISSION IS FORBIDDEN.</text>
<text x="339.1" y="283.3">LA INFORMACIÓN CONTENIDA EN ESTE DOCUMENTO ES ÚNICAMENTE</text>
<text x="339.1" y="284.7">PROPIEDAD DE BARCELONA THREE DIMENSIONAL PRINTERS S.L.; PROHIBIDA</text>
<text x="339.1" y="286.1">CUALQUIER REPRODUCIÓN TOTAL O PARCIAL SIN PERMISO ESCRITO.</text>
<text x="389.9" y="286.3">UNITS ARE / UNIDADES [mm]</text>
</g>
</svg>
